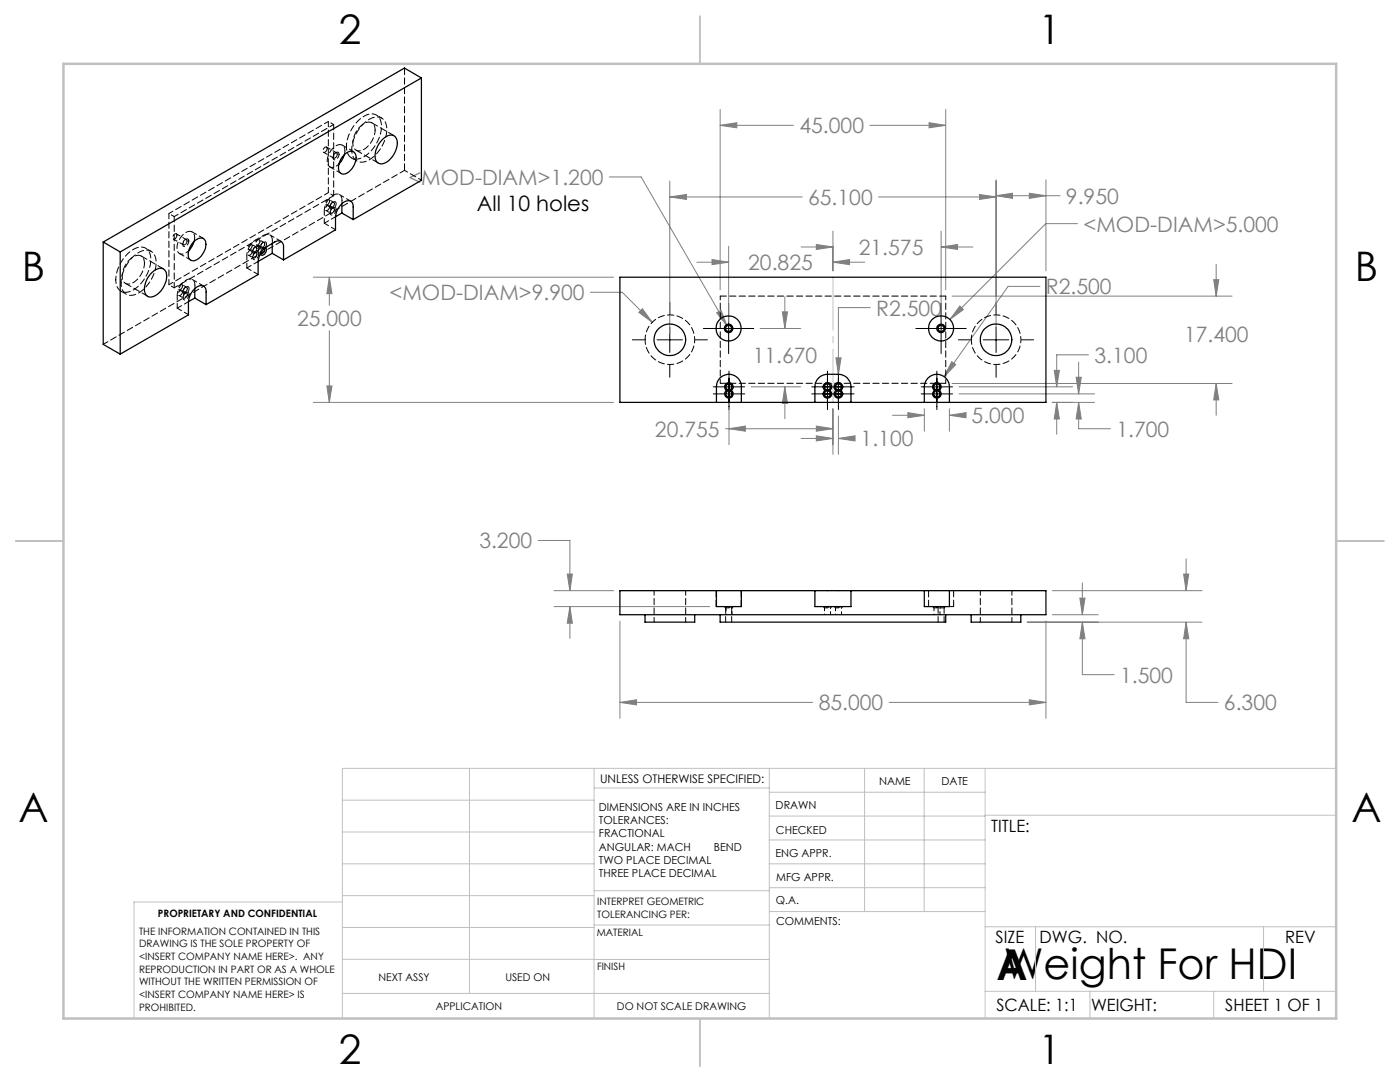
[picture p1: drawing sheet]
<svg xmlns="http://www.w3.org/2000/svg" width="279mm" height="216mm" viewBox="0 0 279 216" stroke-linecap="round" stroke-linejoin="round" font-family="sans-serif">
<g fill="none" stroke="#808080" stroke-width=".2">
<path d="M121.6 35.3h6.4l17.1 29.7M133.7 39.3l3.3-.5v1zM133.7 36.1v30.4M133.7 39.3h26.4M143.7 25l3.3-.5v1zM143.7 21.8v36M143.7 25h14.7M173.6 25h15.1M175.3 39.3h23.5M185.4 24.5l3.3 .5-3.3 .5zM188.7 21.8v36M195.5 38.8l3.3 .5-3.3 .5z"/>
<path d="M198.8 39.1l3.3-.5v1zM198.8 35.9v30.6M198.8 39.1h12.8M205.4 38.6l3.3 .5-3.3 .5zM208.7 35.9v18.1M62.5 55.3h59.9M65.7 55.3l.6 3.3h-1.1zM65.7 55.3v5.6M117.8 58.3h6.4l6 6M139.1 52.3h6.3M142.1 51.8l3.3 .5-3.3 .5zM145.4 49.1v15.2"/>
<path d="M156.6 59.2v6.3M159.9 49.3h6.3M162.9 48.8l3.3 .5-3.3 .5zM166.2 52.3l3.3-.5v1zM166.2 46.1v7.9M166.2 52.3h6.4M187.8 49.3l3.3-.5v1zM187.8 46.1v18.2M187.8 49.3h6.4M190 59.1h55.9M207.5 57.2h-6.3l-12.8 18M215.1 44.6h-6.4l-19.1 19.1"/>
<path d="M242.2 55.8h1l-.5 3.3zM242.7 52.7v6.4M65.2 77h1.1l-.6 3.3zM65.7 66v14.3M128.2 61.6l2 2.7-2.7-2zM143 62.4l.9-.5 1.2 3.1zM149.9 77.2h9.9M151.7 65.5h8.1M156.1 62.2h1.1l-.6 3.3zM156.6 77.2l.6 3.3h-1.1zM156.6 77.2v6.3M166.8 71.4h1.1l-.6 3.3z"/>
<path d="M173.7 61.4h-6.4v13.3M189.9 72.2l.8 .5-2.3 2.5zM190 76.5h55.9M191.4 77.2h22.7M191.4 78.6h27M191.6 61.1l.7 .7-2.7 1.9zM210.4 73.9h1l-.5 3.3zM214.8 75.3h1l-.5 3.3zM215.3 72.2v6.4M217.2 70.8h-6.3v6.4M242.7 76.5l.5 3.3h-1zM242.7 76.5v6.4"/>
<path d="M62.5 80.3h59.9M144.8 85.5h21.4M145.5 85.5l3.3-.5v1zM145.5 81.6v7.1M159.9 87.5h6.3M162.9 87l3.3 .5-3.3 .5zM162.9 85l3.3 .5-3.3 .5zM166.2 81.6v9.1M167.3 87.5l3.3-.5v1zM167.3 83v7.7M167.3 87.5h3.3M178.1 82.9h6.4"/>
<path d="M181.2 82.3l3.3 .6-3.3 .5zM184.5 81.6v4.4M189.5 82.9l3.3-.6v1.1zM189.5 81.6v4.4M189.5 82.9h3.2M210 80.3h8.4M210.9 80.3l.5 3.3h-1zM210.9 80.3v6.3M215.3 80.3l.5 3.3h-1zM215.3 80.3v5.2h6.3M107.4 107.8h6.3v10.1M110.6 117.9h11.8"/>
<path d="M113.2 114.5h1l-.5 3.4zM210 117.9h29.9M215.5 119.3h1l-.5 3.4zM216 116.3v6.4M236.2 114.5h1l-.5 3.4zM236.7 111.5v6.4M110.6 121h31M113.7 121l.5 3.4h-1zM113.7 121v6.4M123.7 123.9v19.4M205 124.1h34.9M205.4 139.6l3.3 .6-3.3 .5z"/>
<path d="M208.7 123.9v19.4M210 122.7h9.2M216 124.1l.5 3.4h-1zM216 124.1v10.5h6.4M236.7 124.1l.5 3.4h-1zM236.7 124.1v16.1h6.4M123.7 140.2l3.3-.6v1.1zM123.7 140.2h38.5M177.4 140.2h31.3"/>
</g>
<g fill="none" stroke="#000" stroke-width=".2">
<path d="M126.2 67.8h2.4M131.1 67.8h5.1M133.7 60.3v2.4M133.7 65.3v5M133.7 72.9v2.4M138.7 67.8h2.5M140.4 65.5h10M142.3 78.6h6.3M142.3 77.2h6.3M145.4 60.5v10.1M145.5 74v7.7M162 78.6h8.5"/>
<path d="M162 77.2h8.5M165.1 74v7.7M167.3 74v7.7M182.8 65.5h10M183.8 78.6h6.3M183.8 77.2h6.3M187 74v7.7M187.8 60.5v10.1M191.3 67.8h2.4M196.3 67.8h5M198.8 60.3v2.4M198.8 65.3v5"/>
<path d="M198.8 72.9v2.4M203.9 67.8h2.4"/>
</g>
<path d="M166.2 80.3v-25" fill="none" stroke="#c0c0c0" stroke-width=".2" stroke-dasharray="15.2 1.3 1.3 1.3" stroke-dashoffset="4.6"/>
<g fill="none" stroke="#c0c0c0" stroke-width=".2">
<path d="M68.3 159.7h50.3M93.7 153.3v44.9M118.6 153.3v49.9M118.6 157.2h34.9M153.5 153.3v49.9M153.5 158.1h43.1M172.5 153.3v28.6M184.4 153.3v28.6M196.6 153.3v49.9M266.7 153.3h-198.4v49.9M68.3 178.7h50.3M68.3 172.4h50.3"/>
<path d="M68.3 166h50.3M68.3 180h-41.6v23.2M118.6 177.7h35M153.5 167.6h43.1M153.5 162.8h43.1M153.5 172.4h43.1M153.5 177.1h43.1M196.6 162.7h70.1M68.3 198.2h85.2M68.3 191.4l85.2 .1M68.3 185.1h50.3M118.6 184.6h35"/>
<path d="M153.6 181.9h43M196.6 197.8h70.1M196.6 184.9h70.1M206.7 184.9v12.9M217.5 197.8v5.4M242.2 197.8v5.4M252.2 184.9v12.9"/>
</g>
<path d="M139.7 3.2v9.5M3.1 107.9h9.6M266.7 107.9h9.5M139.7 203.2v9.6" fill="none" stroke="#c0c0c0" stroke-width=".25"/>
<path d="M12.7 12.7h254v190.5h-254z" fill="none" stroke="#c0c0c0" stroke-width=".5"/>
<g fill="#808080">
<path d="M142.1 51.8l3.3 .5-3.3 .5zM166.2 52.3l3.3-.5v1zM187.8 49.3l3.3-.5v1zM162.9 48.8l3.3 .5-3.3 .5zM162.9 87l3.3 .5-3.3 .5zM167.3 87.5l3.3-.5v1zM162.9 85l3.3 .5-3.3 .5zM145.5 85.5l3.3-.5v1z"/>
<path d="M133.7 39.3l3.3-.5v1zM195.5 38.8l3.3 .5-3.3 .5zM198.8 39.1l3.3-.5v1zM205.4 38.6l3.3 .5-3.3 .5zM156.1 62.2h1.1l-.6 3.3zM156.6 77.2l.6 3.3h-1.1zM214.8 75.3h1l-.5 3.3zM215.3 80.3l.5 3.3h-1zM210.4 73.9h1l-.5 3.3zM210.9 80.3l.5 3.3h-1zM143 62.4l2.1 2.6-1.2-3.1zM191.6 61.1l-2 2.6 2.7-1.9zM128.2 61.6l-.7 .7 2.7 2zM189.9 72.2l-1.5 3 2.3-2.5zM181.2 82.3l3.3 .6-3.3 .5zM189.5 82.9l3.3-.6v1.1zM166.8 71.4l.5 3.3 .6-3.3zM143.7 25l3.3-.5v1zM185.4 24.5l3.3 .5-3.3 .5zM242.7 76.5l.5 3.3h-1zM242.2 55.8h1l-.5 3.3zM65.7 55.3l.6 3.3h-1.1zM65.2 77h1.1l-.6 3.3zM123.7 140.2l3.3-.6v1.1zM205.4 139.6l3.3 .6-3.3 .5zM236.7 124.1l.5 3.4h-1zM236.2 114.5h1l-.5 3.4zM216 124.1l.5 3.4h-1zM215.5 119.3h1l-.5 3.4zM113.7 121l.5 3.4h-1zM113.2 114.5h1l-.5 3.4z"/>
</g>
<g fill="none" stroke="#000" stroke-width=".25">
<path d="M84.1 15.6l-60.1 34.7M84.1 15.6l-3.4-2-60.1 34.7M84.1 15.6v20.4l-13.6 7.8M68.7 30.9l-.4 1-.6 .8M68.8 30.8a1.34 1.34 0 0 1 2.1-.2 3.4 3.4 0 0 1-2.4 4.1 1.21 1.21 0 0 1-.9-1.6l.5-1.4zM76.5 27.7a1.53 1.53 0 0 1 2.6-.1 4.3 4.3 0 0 1-2.9 5.1 1.36 1.36 0 0 1-1.3-1.8 5.1 5.1 0 0 1 1.6-3.2zM20.6 48.3l3.4 2M20.6 48.3v20.4l3.4 2M24 50.3v20.4M30.2 54.5a2.1 2.1 0 0 1 2.5-.7 2.79 2.79 0 0 1 0 3.3 3.3 3.3 0 0 1-3 2.1 2.09 2.09 0 0 1-.6-2.9l.3-.8zM38.7 48.2l-.4 1-.6 .8M38.8 48.1a1.4 1.4 0 0 1 2.1-.2 3.4 3.4 0 0 1-2.4 4.1 1.16 1.16 0 0 1-.9-1.6l.5-1.4z"/>
<path d="M38.9 57.6v1.9M38.9 59.5l-1.3 .7M38.9 59.5l2.2 1.3M52.7 49.6a.64 .64 0 0 1 0 .7 .64 .64 0 0 1-.7 .2M53 49.4a.95 .95 0 0 1 0 1 .95 .95 0 0 1-.9 .5l-.1-.3M54.3 48.6v2M54.3 50.6l-2.8 1.6M54.3 50.6l2.3 1.3M56.6 51.9v-2.6a1.08 1.08 0 0 0-.5-1.1 1.08 1.08 0 0 0-1.3 .1l-1.5 .9a3.9 3.9 0 0 0-1.8 3v2.6l-10.4 6M68.2 40.6v1.9M68.2 42.5l-1.2 .8M68.2 42.5l2.3 1.3"/>
<path d="M70.5 43.8v-2.5a1.06 1.06 0 0 0-.5-1.2 1.06 1.06 0 0 0-1.3 .2 3.9 3.9 0 0 0-1.7 3v2.6l-10.4 6M123.7 55.3h85v25h-85zM41.1 60.8v-2.6a1.06 1.06 0 0 0-.5-1.1 1.06 1.06 0 0 0-1.2 .1 3.9 3.9 0 0 0-1.8 3.1v2.5l-13.6 7.9M145 77.9a.85 .85 0 0 1-.2-1.3 .85 .85 0 0 1 1.3 0 .85 .85 0 0 1-.2 1.3M145 77.9h.9M145 77.9a.85 .85 0 0 0-.2 1.3 .85 .85 0 0 0 1.3 0 .85 .85 0 0 0-.2-1.3M164.6 77.9h1M164.6 77.9a.85 .85 0 0 0-.1 1.3 .85 .85 0 0 0 1.3 0 .85 .85 0 0 0-.2-1.3M164.6 77.9a.85 .85 0 0 1-.1-1.3 .85 .85 0 0 1 1.3 0 .85 .85 0 0 1-.2 1.3M166.8 77.9h1M166.8 77.9a.85 .85 0 0 0-.1 1.3 .85 .85 0 0 0 1.3 0 .85 .85 0 0 0-.2-1.3M166.8 77.9a.85 .85 0 0 1-.1-1.3 .85 .85 0 0 1 1.3 0 .85 .85 0 0 1-.2 1.3"/>
<path d="M186.5 77.9h1M186.5 77.9a.85 .85 0 0 0-.1 1.3 .85 .85 0 0 0 1.2 0 .85 .85 0 0 0-.1-1.3M186.5 77.9a.85 .85 0 0 1-.1-1.3 .85 .85 0 0 1 1.2 0 .85 .85 0 0 1-.1 1.3M143 80.3v-3.1a2.49 2.49 0 0 1 2.5-2.5 2.49 2.49 0 0 1 2.5 2.5v3.1M162.6 80.3v-3.1a2.53 2.53 0 0 1 2.5-2.5h2.2a2.53 2.53 0 0 1 2.5 2.5v3.1M184.5 80.3v-3.1a2.5 2.5 0 0 1 2.5-2.5 2.5 2.5 0 0 1 2.5 2.5v3.1M143 117.9h5M143 117.9v3.1h5v-3.1M143 117.9h-19.3v4.8h85v-4.8h-19.2M148 117.9h14.6M162.6 117.9h7.2M162.6 117.9v3.1h7.2v-3.1"/>
<path d="M169.8 117.9h14.7M184.5 117.9h5M184.5 117.9v3.1h5v-3.1M128.7 122.7v1.4h9.9v-1.4M143.7 122.7v1.4h45v-1.4M193.8 122.7v1.4h9.9v-1.4"/>
<circle cx="133.7" cy="67.8" r="3.1"/>
<circle cx="145.4" cy="65.5" r="2.5"/>
<circle cx="145.4" cy="65.5" r=".6"/>
<circle cx="145.4" cy="65.5" r=".85"/>
<circle cx="145.5" cy="78.6" r=".61"/>
<circle cx="145.5" cy="77.2" r=".6"/>
<circle cx="165.1" cy="78.6" r=".61"/>
<circle cx="165.1" cy="77.2" r=".6"/>
<circle cx="167.3" cy="78.6" r=".61"/>
<circle cx="167.3" cy="77.2" r=".6"/>
<circle cx="187" cy="78.6" r=".61"/>
<circle cx="187" cy="77.2" r=".6"/>
<circle cx="187.8" cy="65.5" r="2.5"/>
<circle cx="187.8" cy="65.5" r=".6"/>
<circle cx="187.8" cy="65.5" r=".85"/>
<circle cx="198.8" cy="67.8" r="3.1"/>
</g>
<g fill="none" stroke="#000" stroke-width=".2" stroke-dasharray="1.3 .6" stroke-dashoffset=".3">
<path d="M65.8 33.3l2.3 1.3M68.3 40a1.13 1.13 0 0 0-.7-1.3 1.13 1.13 0 0 0-1.4 .4 4 4 0 0 0-1.5 2.9M70.6 30.3l-2.3-1.3M74.9 26a1.4 1.4 0 0 0-.8-1.6 1.4 1.4 0 0 0-1.7 .4 4.3 4.3 0 0 0-1.7 4.8 1.49 1.49 0 0 0 2.3-.1 5 5 0 0 0 1.9-3.5M28.8 52.5a1.4 1.4 0 0 0-.8-1.5 1.4 1.4 0 0 0-1.6 .4 4.3 4.3 0 0 0-1.8 4.8 1.49 1.49 0 0 0 2.4-.1 5 5 0 0 0 1.8-3.6M35.4 59v2.5M35.8 50.6l2.3 1.3M38.9 56.9a1.13 1.13 0 0 0-.7-1.2 1.13 1.13 0 0 0-1.3 .4 4 4 0 0 0-1.5 2.9M38.9 57.6v-.7M40.6 47.6l-2.3-1.3M40.6 57.1l-2.2-1.3M49.3 53.5l2.2 1.3"/>
<path d="M49.3 50.9v2.6M49.3 53.5l2.2-1.3M54.4 48a1.08 1.08 0 0 0-.6-1.1 1.08 1.08 0 0 0-1.2 .1M56.1 48.2l-2.3-1.3M64.7 44.5l2.3 1.4M64.7 42v2.5M64.7 44.5l2.3-1.3M68.3 40.6v-.6M70 40.1l-2.3-1.3M35.4 61.5l2.2 1.3M35.4 61.5l2.2-1.3M128.7 67.8a5 5 0 0 1 7.3-4.4 5 5 0 0 1 .5 8.5 5 5 0 0 1-7.7-3.6l-.1-.5"/>
<path d="M193.8 67.8a5 5 0 0 1 7.3-4.4 5 5 0 0 1 .5 8.5 5 5 0 0 1-7.7-3.6l-.1-.5M130.5 117.8v6.3M195.6 117.8v6.3M136.8 124.1v-6.3M201.9 124.1v-6.3"/>
</g>
<g fill="none" stroke="#000" stroke-width=".2" stroke-dasharray="1.3 .6">
<path d="M66.5 31.3v.2M67.1 30.4l-.2 .1M71.1 30l4.4 2.5M78.7 27.1l-4.5-2.6M80.7 34v-20.4M25 56.5l4.5 2.6M32.6 53.7l-4.4-2.6M36.5 48.6v.2M36.5 58.1v.2M36.5 59.2v.2M37 58.4v.1M37.1 47.7l-.2 .1"/>
<path d="M37.1 57.2l-.1 .1M50.4 50.1v.2M50.4 51.2v.2M50.9 50.4v.1M51 49.2l-.1 .1M52 49.2v.2M52 50.3v.2M52.5 49.5l-.1 .1M52.6 48.3l-.2 .1M52.9 49.4h.1M54.4 48.6v-.6M65.9 41.1v.2"/>
<path d="M65.9 42.3v.2M66.4 41.5h-.1M66.5 40.3l-.2 .1M143.7 59.1h45M188.7 76.5h-45M142.9 117.8v3.2M185.3 117.8v3.2M142.9 121h.1M144.6 121l.2 .3M144.6 121l.3 .3M144.8 121.3h.1M146 121.3l.3-.3"/>
<path d="M146.1 121.3l.2-.3M147.9 121v-3.2M164.3 121l.2 .3M165.7 121.3l.3-.3M166.5 121l.2 .3M167.9 121.3l.3-.3M186.1 121l.3 .3M187 121l.2 .3M187.6 121.3l.2-.3M188.4 121.3l.3-.3M190.3 121v-3.2"/>
</g>
<path d="M69.1 29.3a7.4 7.4 0 0 1 4.3-6.5 2.06 2.06 0 0 1 2.7 2.4 7.4 7.4 0 0 1-4.2 6.4 2.06 2.06 0 0 1-2.8-2.3M70.2 29.9a7.4 7.4 0 0 1 4.3-6.4 2.06 2.06 0 0 1 2.7 2.3 7.4 7.4 0 0 1-4.3 6.4 2.06 2.06 0 0 1-2.7-2.3M23.1 55.8a7.4 7.4 0 0 1 4.3-6.4 2.06 2.06 0 0 1 2.7 2.4 7.4 7.4 0 0 1-4.3 6.4 2.06 2.06 0 0 1-2.7-2.4M24.2 56.4a7.4 7.4 0 0 1 4.2-6.4 2.06 2.06 0 0 1 2.8 2.4 7.4 7.4 0 0 1-4.3 6.4 2.06 2.06 0 0 1-2.7-2.4M188.7 59.1v17.4M143.7 76.5v-17.4M146 121l-.6 .2-.4-.2M165.6 121l-.5 .2-.4-.2M167.8 121l-.5 .2-.4-.2M187.5 121l-.6 .2-.4-.2" fill="none" stroke="#000" stroke-width=".2" stroke-dasharray="1.3 .6" stroke-dashoffset=".5"/>
<g fill="none" stroke="#000" stroke-width=".2" stroke-dasharray="1.3 .6" stroke-dashoffset=".6">
<path d="M66.6 24.8l-1.1-.6M66.6 39.1l-1.1-.7M68.8 30.1a1.13 1.13 0 0 0-.7-1.2 1.13 1.13 0 0 0-1.3 .4 3.4 3.4 0 0 0-1.3 3.7 1.37 1.37 0 0 0 2.2-.3M70.2 31.5l1 .6M76.2 23.6l-1.1-.6M84.1 36l-3.4-2M24.1 58.1l1.1 .6M30.1 50.1l-1-.6M34.8 43.2l-1.1-.6M34.8 57.4l-1.1-.6M35.7 57.8l1 .6M35.7 58.9l1 .6"/>
<path d="M37.3 57.3l-1-.5M37.3 58.5l-1-.6M38.9 47.4a1.13 1.13 0 0 0-.7-1.2 1.13 1.13 0 0 0-1.4 .4 3.4 3.4 0 0 0-1.3 3.7 1.37 1.37 0 0 0 2.2-.3M49.6 49.8l1 .5M49.6 50.9l1 .6M51.2 49.3l-1-.6M51.2 50.4l-1-.5M51.2 48.9l.9 .5M51.2 50l.9 .6M52.7 48.4l-.9-.6M52.7 49.5l-.9-.5M65.1 40.9l.9 .5"/>
<path d="M65.1 42l.9 .6M66.6 40.4l-.9-.6M66.6 41.5l-.9-.5M144.9 121.3h1.2M164.5 121.3h1.2M166.7 121.3h1.2M186.4 121.3h1.2"/>
</g>
<g fill="none" stroke="#000" stroke-width=".2" stroke-dasharray="1.3 .6" stroke-dashoffset=".4">
<path d="M64.6 30.4l2 1.1M65.5 38.4l-31.8 18.4M66.6 39.1l-31.8 18.3M67.2 30.5l-2-1.2M67.7 30.8a.99 .99 0 0 1-1.1 1 1.01 1.01 0 0 1 .9-1.4l.2 .4M68.7 30.9l.1-.8M33.7 42.6l31.8-18.4M34.6 47.7l2 1.2M34.8 43.2l31.8-18.4M37.2 47.8l-2-1.1M37.5 58.3l-.5 .2-.2 .2M37.7 48.1a.99 .99 0 0 1-1.1 1 1.01 1.01 0 0 1 .9-1.4l.2 .4"/>
<path d="M38.7 48.2l.2-.8M51.4 50.3l-.5 .2-.2 .2M52 50.6l.2-.8M52.9 49.4l-.5 .2-.2 .2M66.8 41.4l-.5 .1-.2 .3M187.6 121.3h.8M189.5 121h.8"/>
</g>
<path d="M51 47.9a3.9 3.9 0 0 0-1.7 3M52.8 49.6a.66 .66 0 0 0-.8 .9M144.9 121.3v1.3M146.1 122.6v-1.3M164.5 121.3v1.3M165.7 122.6v-1.3M166.7 121.3v1.3M167.9 122.6v-1.3M186.4 121.3v1.3M187.6 122.6v-1.3" fill="none" stroke="#000" stroke-width=".2" stroke-dasharray="1.3 .6" stroke-dashoffset=".7"/>
<path d="M65.5 24.2v14.2M66.6 24.8v14.3M33.7 56.8v-14.2M34.8 57.4v-14.2M20.6 68.7l60.1-34.7M144.8 121.3v2.8M146 124.1v-2.8M187.2 121.3v2.8M188.4 124.1v-2.8" fill="none" stroke="#000" stroke-width=".2" stroke-dasharray="1.3 .6" stroke-dashoffset=".2"/>
<g fill="none" stroke="#000" stroke-width=".2" stroke-dasharray="1.3 .6" stroke-dashoffset=".1">
<path d="M65.3 29.6v-.1a.56 .56 0 0 0-.7 0 .56 .56 0 0 0-.1 .7v.1a.61 .61 0 0 0 .8-.7M67.3 30.8v-.2a.56 .56 0 0 0-.7 .1 .56 .56 0 0 0-.1 .6v.2a.61 .61 0 0 0 .8-.7M35.3 46.9v-.1a.56 .56 0 0 0-.7 0 .56 .56 0 0 0-.1 .7v.1a.61 .61 0 0 0 .8-.7M36.4 57v-.1a.56 .56 0 0 0-.7 0 .56 .56 0 0 0-.1 .7v.1a.61 .61 0 0 0 .8-.7M36.4 58.2v-.2a.56 .56 0 0 0-.7 .1 .56 .56 0 0 0-.1 .7v.1a.61 .61 0 0 0 .8-.7M37.3 48.1v-.2a.56 .56 0 0 0-.7 .1 .56 .56 0 0 0-.1 .7v.1a.61 .61 0 0 0 .8-.7M37.4 57.6v-.2a.56 .56 0 0 0-.7 .1 .56 .56 0 0 0-.2 .7l.1 .1a.61 .61 0 0 0 .8-.7M37.4 58.7v-.1a.56 .56 0 0 0-.7 0 .56 .56 0 0 0-.2 .7l.1 .1a.61 .61 0 0 0 .8-.7M50.3 49v-.1a.56 .56 0 0 0-.7 0 .56 .56 0 0 0-.1 .7v.1a.61 .61 0 0 0 .8-.7M50.3 50.2v-.2a.56 .56 0 0 0-.7 .1 .56 .56 0 0 0-.1 .6v.2a.61 .61 0 0 0 .8-.7M51.3 49.6v-.2a.56 .56 0 0 0-.7 .1 .56 .56 0 0 0-.2 .6l.1 .2a.61 .61 0 0 0 .8-.7M51.3 50.7v-.1a.56 .56 0 0 0-.7 0 .56 .56 0 0 0-.2 .7l.1 .1a.61 .61 0 0 0 .8-.7"/>
<path d="M51.9 48.1v-.1a.56 .56 0 0 0-.7 0 .56 .56 0 0 0-.2 .7l.1 .1a.61 .61 0 0 0 .8-.7M51.9 49.3v-.2a.56 .56 0 0 0-.7 .1 .56 .56 0 0 0-.2 .6l.1 .2a.61 .61 0 0 0 .8-.7M52.8 48.7v-.2a.56 .56 0 0 0-.7 .1 .56 .56 0 0 0-.1 .6v.2a.61 .61 0 0 0 .8-.7M65.8 40.1v-.2a.56 .56 0 0 0-.7 .1 .56 .56 0 0 0-.2 .7l.1 .1a.61 .61 0 0 0 .8-.7M65.8 41.2v-.1a.56 .56 0 0 0-.7 0 .56 .56 0 0 0-.2 .7l.1 .1a.61 .61 0 0 0 .8-.7M66.7 40.6v-.1a.56 .56 0 0 0-.7 0 .56 .56 0 0 0-.1 .7v.1a.61 .61 0 0 0 .8-.7M66.7 41.8v-.2a.56 .56 0 0 0-.7 .1 .56 .56 0 0 0-.1 .7v.1a.61 .61 0 0 0 .8-.7"/>
</g>
<path d="M36.8 58.7a.92 .92 0 0 1-.1-1 .92 .92 0 0 1 .9-.5l.1 .5-.2 .6M37.5 58.3a.92 .92 0 0 1 .1 1 .92 .92 0 0 1-.9 .5l-.2-.5 .3-.6M50.7 50.7a.92 .92 0 0 1-.1-1 .92 .92 0 0 1 .9-.5l.1 .5-.2 .6M51.4 50.3a.92 .92 0 0 1 .1 1 .92 .92 0 0 1-.9 .5l-.2-.5 .3-.6M52.2 49.8a.92 .92 0 0 1 0-1 .92 .92 0 0 1 .8-.5l.2 .5-.3 .6M66.1 41.8a.92 .92 0 0 1 0-1 .92 .92 0 0 1 .8-.5l.2 .4-.3 .7M66.8 41.4a.92 .92 0 0 1 .1 1 .92 .92 0 0 1-.9 .5l-.1-.5 .2-.6" fill="none" stroke="#000" stroke-width=".2" stroke-dasharray="1.3 .6" stroke-dashoffset="-.1"/>
<path d="M52.6 47l-1.6 .9" fill="none" stroke="#000" stroke-width=".2" stroke-dasharray="1.3 .6" stroke-dashoffset=".9"/>
<g font-size="8.5">
<text x="198.9" y="195.5">A</text>
<text x="200.4" y="195.4">Weight For HDI</text>
</g>
<g font-size="8.1">
<text x="67.6" y="8.9">2</text>
<text x="207.3" y="8.9">1</text>
<text x="4.4" y="56.2">B</text>
<text x="270.4" y="56.2">B</text>
<text x="3.7" y="164.1">A</text>
<text x="269.7" y="164.1">A</text>
<text x="67.6" y="212.4">2</text>
<text x="207.3" y="212.4">1</text>
</g>
<g font-size="4.2" fill="#808080">
<text x="159.5" y="26.6">45.000</text>
<text x="81.5" y="36.9">&lt;MOD-DIAM&gt;1.200</text>
<text x="161.3" y="40.9">65.100</text>
<text x="212.7" y="40.7">9.950</text>
<text x="216.3" y="46.2">&lt;MOD-DIAM&gt;5.000</text>
<text x="149.3" y="53.9">20.825</text>
<text x="171.4" y="50.9">21.575</text>
<text x="77.8" y="59.9">&lt;MOD-DIAM&gt;9.900</text>
<text x="208.7" y="58.7">R2.500</text>
<text x="59.3" y="65">25.000</text>
<text x="174.9" y="63">R2.500</text>
<text x="236.3" y="68.3">17.400</text>
<text x="150.2" y="72.4">11.670</text>
<text x="218.4" y="72.4">3.100</text>
<text x="130.7" y="87.1">20.755</text>
<text x="171.8" y="89.1">1.100</text>
<text x="193.9" y="84.4">5.000</text>
<text x="222.8" y="87.1">1.700</text>
<text x="95.7" y="109.4">3.200</text>
<text x="223.6" y="136.2">1.500</text>
<text x="163.4" y="141.7">85.000</text>
<text x="244.3" y="141.7">6.300</text>
</g>
<text font-size="4.2" x="95.1" y="42.1">All 10 holes</text>
<g font-size="3.4">
<text x="197.8" y="166">TITLE:</text>
<text x="198.7" y="188.1">SIZE</text>
<text x="207.5" y="188.1">DWG. NO.</text>
<text x="256.5" y="188.2">REV</text>
<text x="198.8" y="201.7">SCALE: 1:1</text>
<text x="217.7" y="201.8">WEIGHT:</text>
<text x="244.5" y="201.7">SHEET 1 OF 1</text>
</g>
<text font-size="2.4" x="119.8" y="156.2">UNLESS OTHERWISE SPECIFIED:</text>
<g font-size="2.2">
<text x="119.5" y="161.8">DIMENSIONS ARE IN INCHES</text>
<text x="154.8" y="161.4">DRAWN</text>
<text x="175.4" y="156.6">NAME</text>
<text x="187.9" y="156.7">DATE</text>
<text x="119.5" y="164.4">TOLERANCES:</text>
<text x="119.5" y="167.1">FRACTIONAL</text>
<text x="154.9" y="166.3">CHECKED</text>
<text x="119.5" y="169.7">ANGULAR: MACH</text>
<text x="119.5" y="172.4">TWO PLACE DECIMAL</text>
<text x="142.5" y="169.7">BEND</text>
<text x="154.8" y="171">ENG APPR.</text>
<text x="119.5" y="175">THREE PLACE DECIMAL</text>
<text x="154.9" y="175.7">MFG APPR.</text>
<text x="154.9" y="180.4">Q.A.</text>
<text x="154.9" y="184.6">COMMENTS:</text>
</g>
<g font-size="2.1">
<text x="75.5" y="195.7">NEXT ASSY</text>
<text x="100.9" y="195.7">USED ON</text>
<text x="86.9" y="201.5">APPLICATION</text>
<text x="123.1" y="201.6">DO NOT SCALE DRAWING</text>
</g>
<g font-size="2">
<text x="31.5" y="182.9">PROPRIETARY AND CONFIDENTIAL</text>
<text x="119.2" y="180.6">INTERPRET GEOMETRIC</text>
<text x="119.2" y="183.1">TOLERANCING PER:</text>
<text x="27.8" y="186.5">THE INFORMATION CONTAINED IN THIS</text>
<text x="27.8" y="189">DRAWING IS THE SOLE PROPERTY OF</text>
<text x="27.8" y="191.6">&lt;INSERT COMPANY NAME HERE&gt;. ANY</text>
<text x="119.1" y="186.7">MATERIAL</text>
<text x="27.8" y="194.1">REPRODUCTION IN PART OR AS A WHOLE</text>
<text x="27.8" y="196.6">WITHOUT THE WRITTEN PERMISSION OF</text>
<text x="119.1" y="193.5">FINISH</text>
<text x="27.8" y="199.1">&lt;INSERT COMPANY NAME HERE&gt; IS</text>
<text x="27.8" y="201.7">PROHIBITED.</text>
</g>
</svg>
